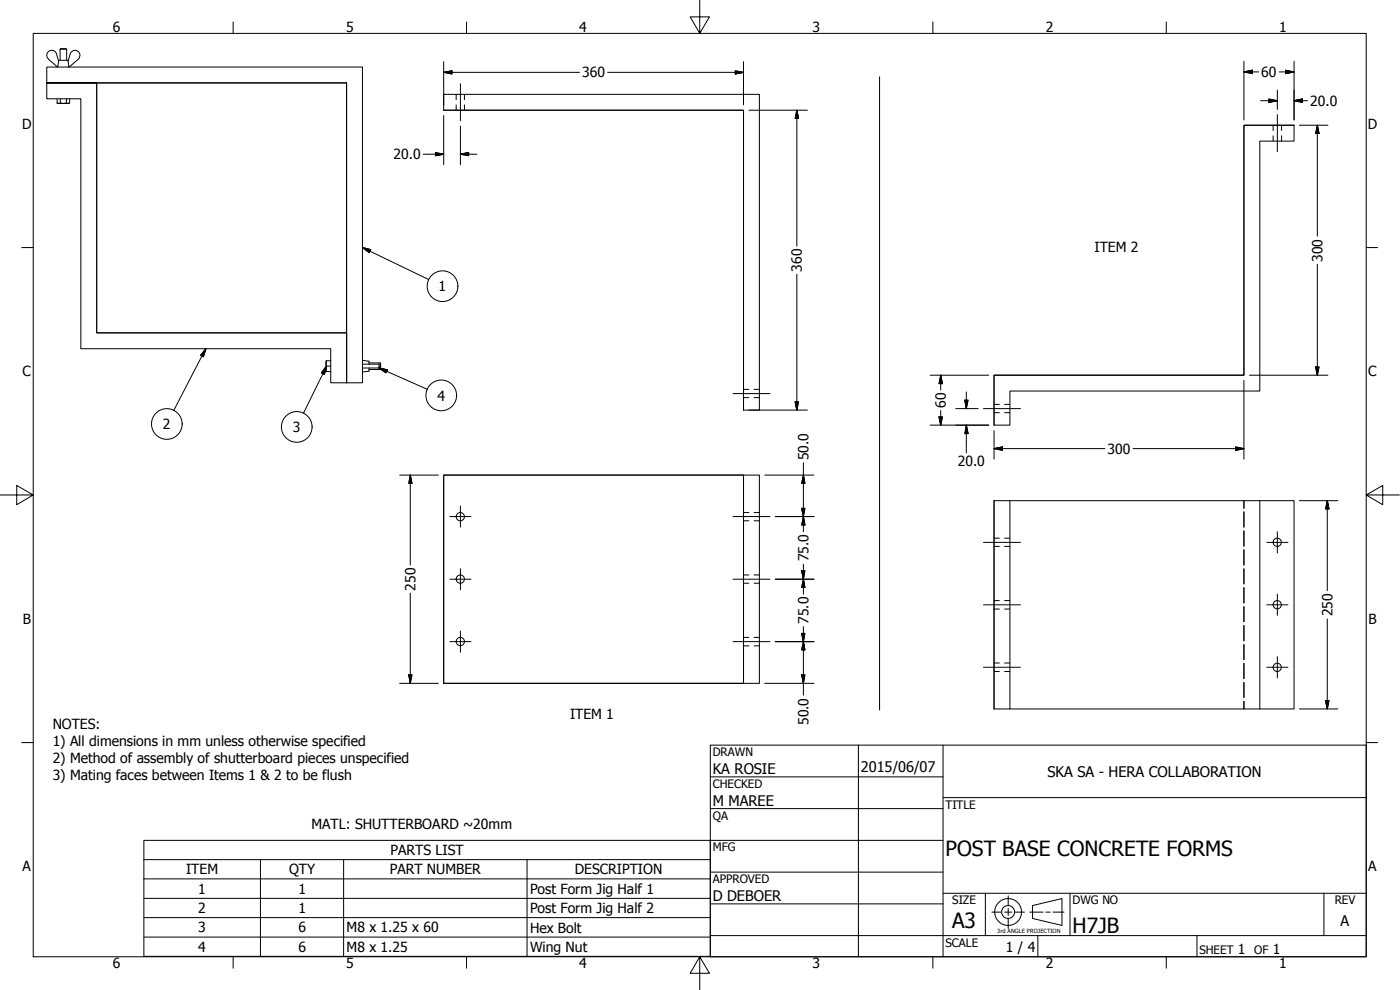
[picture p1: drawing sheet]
<svg xmlns="http://www.w3.org/2000/svg" width="420mm" height="297mm" viewBox="0 0 420 297" stroke-linecap="round" stroke-linejoin="round" font-family="sans-serif">
<!-- layer: Visible (ANSI) -->
<g fill="none" stroke="#000" stroke-width=".3">
<path d="M14.5 17.8l2.8 2.3M14.5 17.7a1.49 1.49 0 0 1 .2-2.4 1.49 1.49 0 0 1 2.3 .9l.6 2.1-.3 1.8M17.5 18.1h3M18 14.8l.2-.2h1.6l.2 .2M18 14.8h2M18 14.8v3.3M20 14.8v3.3M23.5 17.7a1.49 1.49 0 0 0-.2-2.4 1.49 1.49 0 0 0-2.2 .9l-.7 2.1 .2 1.8M23.5 17.8l-2.7 2.3M14 24.9h90v90M14 20.1h94.8v94.8h-4.8v-90h-90zM14 24.9h15v75h75v15"/>
<path d="M14 24.9v4.7h10.3v75h75v10.3h4.7M17.1 30.9h3.8M17.1 29.6v1.3M18.1 29.6v1.3M19.9 29.6v1.3M20.9 29.6v1.3l-.3 .1-3.5-.1M133.2 28.3h94.7v94.7h-4.8v-89.9h-89.9zM97.9 109.1l.1 2.4M97.9 109.1v2.4h1.4M98 108.3l-.1 .8M98 108.3h1.3M98 109.8h1.3"/>
<path d="M108.8 109.3h4.9v1.1h-4.9M108.8 108.1l1.9 .3v.9M110.7 108.9h3.3M110.7 110.9h3.3M110.7 110.4v1l-1.9 .2M114 108.9l.2 .2v1.6l-.2 .2M114 108.9v2M298.3 112.6h75v-75h15.1v4.7h-10.3v75h-75v10.3h-4.8zM133.2 142.5h89.9v62.5h-89.9zM223.1 142.5h4.8v62.5h-4.8M298.3 150.2h4.8v62.5h-4.8zM303.1 150.2h75"/>
<path d="M378.1 150.2h10.3v62.5h-10.3M378.1 150.2v62.5M303.1 212.7h75"/>
<circle cx="138.1" cy="155" r="1.24"/>
<circle cx="138.1" cy="173.8" r="1.24"/>
<circle cx="383.3" cy="162.7" r="1.24"/>
<circle cx="138.1" cy="192.5" r="1.24"/>
<circle cx="383.3" cy="181.4" r="1.24"/>
<circle cx="383.3" cy="200.2" r="1.24"/>
</g>
<!-- layer: Hidden (ANSI) -->
<g fill="none" stroke="#000" stroke-width=".3">
<path d="M136.9 28.3v1.6M136.9 31.5v1.6M139.4 28.3v1.6M139.4 31.5v1.6M382.1 37.6v1.6M384.6 37.6v1.6M382.1 40.8v1.5M384.6 40.8v1.5M223.1 119.3h1.6M223.1 116.8h1.6M226.3 119.3h1.6M226.3 116.8h1.6"/>
<path d="M298.3 121.3h1.6M298.3 123.8h1.6M301.5 121.3h1.6M301.5 123.8h1.6M223.1 156.3h1.6M223.1 153.8h1.6M226.3 156.3h1.6M226.3 153.8h1.6M373.3 150.2v2.3M373.3 153.6v4.6M373.3 159.3v4.6M223.1 175h1.6"/>
<path d="M223.1 172.5h1.6M226.3 175h1.6M226.3 172.5h1.6M298.3 161.5h1.6M298.3 163.9h1.6M301.5 161.5h1.6M301.5 163.9h1.6M373.3 165v4.5M373.3 170.7v4.5M373.3 176.3v4.6M223.1 193.8h1.6M223.1 191.2h1.6"/>
<path d="M226.3 193.8h1.6M226.3 191.2h1.6M298.3 198.9h1.6M298.3 180.2h1.6M298.3 182.7h1.6M301.5 198.9h1.6M301.5 180.2h1.6M301.5 182.7h1.6M373.3 182v4.5M373.3 187.7v4.6M373.3 193.4v4.5M373.3 199.1v4.5"/>
<path d="M298.3 201.5h1.6M301.5 201.5h1.6M373.3 204.8v4.5M373.3 210.4v2.3"/>
</g>
<!-- layer: Symbol (ANSI) -->
<g fill="none" stroke="#000" stroke-width=".3">
<path d="M108.8 74.3l2.5 .6-.5 .9zM108.8 74.3l19.9 9.6M137.4 85.9a4.6 4.6 0 0 0-6.7-4.1 4.6 4.6 0 0 0-.7 7.8 4.6 4.6 0 0 0 7.3-2.9l.1-.8M61.8 104.6l-.8 2.4-.8-.4zM61.8 104.6l-9.7 18.6M98 109.8l-.7 2.5-.8-.4zM98 109.8l-6.9 14.2M113.7 110.4l2.6 .6-.5 .9zM113.7 110.4l14.6 6.4M43.2 257.9v-5.8h170v5.8M43.2 257.9h170v5.8M43.2 257.9v29h170v-23.2"/>
<path d="M78.2 257.9v29M103.1 257.9v29M158.2 257.9v29M43.2 263.7h170M43.2 269.5h170M43.2 275.3h170M43.2 281.2h170"/>
<circle cx="132.4" cy="118.6" r="4.6"/>
<circle cx="50.1" cy="127.2" r="4.6"/>
<circle cx="89.1" cy="128.1" r="4.6"/>
</g>
<!-- layer: Border (ANSI) -->
<g fill="none" stroke="#000" stroke-width=".3">
<path d="M10 10h400v277.1h-400zM70 6.6v3.4M140 6.6v3.4M210 0v10l-2.9-4.9h5.8l-2.9 4.9M280 6.6v3.4M350 6.6v3.4M6.5 74.3h3.5M410 74.3h3.4M0 148.5h10l-5-2.8v5.7l5-2.9M410 148.5l5 2.9v-5.7l-5 2.8h10M6.5 222.8h3.5M410 222.8h3.4"/>
<path d="M70 287.1v3.4M140 287.1v3.4M210 287.1l2.9 4.9h-5.8l2.9-4.9v9.9M280 287.1v3.4M350 287.1v3.4"/>
</g>
<!-- layer: Title (ANSI) -->
<g fill="none" stroke="#000" stroke-width=".3">
<path d="M213.2 223.6h196.8v63.5h-196.8zM213.2 233.1h69.8M257.6 223.6v63.5M283 239.3h127M283 223.6v63.5M213.2 242.6h69.8M213.2 252.1h69.8M213.2 261.7h69.8M213.2 271.2h69.8M283 268h127M295.7 268v12.7M321.1 268v12.7"/>
<path d="M397.3 268v12.7M213.2 280.7h196.8M311.5 280.7v6.4M359.2 280.7v6.4"/>
</g>
<!-- layer: Sketch Geometry (ANSI) -->
<g fill="none" stroke="#000" stroke-width=".3">
<path d="M264 23v190M297.7 273.7h2.7M301.5 273.7h2.2M302.6 268.8v2.7M302.6 272.6v2.1M302.6 275.8v2.8M304.7 273.7h2.8M309.1 273.7h4M309.9 271.7l8.8-2.1v8.1l-8.8-2.1zM313.9 273.7h1.3M316 273.7h3.3"/>
<circle cx="302.5" cy="273.6" r="4"/>
<circle cx="302.5" cy="273.6" r="1.94"/>
</g>
<!-- layer: Dimension (ANSI) -->
<g fill="none" stroke="#000" stroke-width=".3">
<path d="M133.2 18.5v13M223.1 18.5v13M373.3 18.4v17.6M388.4 18.4v17.6M133.2 21.7l2.4-.4v.9zM133.2 21.7h40.7M133.2 34.7v14.8M138.2 37.8v11.7M182.4 21.7h40.7M220.7 21.3l2.4 .4-2.4 .5zM224.7 33.1h17.6M239.1 33.1l.5 2.4h-1z"/>
<path d="M239.1 33.1v40.7M373.3 21.6l2.6-.5v1zM373.3 21.6h4.5M378.3 30.2h5M380.8 29.7l2.5 .5-2.5 .5zM383.3 27v5.8M383.9 21.6h4.5M385.8 21.1l2.6 .5-2.6 .5zM388.4 30.2l2.4-.5v1zM388.4 30.2h4M390 37.6h8.5M395.4 37.6l.5 2.5h-1.1z"/>
<path d="M395.4 37.6v33.3M127 46.3h6.2M130.7 45.8l2.5 .5-2.5 .4zM138.2 46.3l2.5-.5v.9zM138.2 46.3h4.9M395.4 79.3v33.3M239.1 82.3v40.7M279.1 112.6h17.6M282.3 112.6l.5 2.5h-1zM282.3 112.6v4.4M290 117.6v5M373.3 114.2v23.6"/>
<path d="M375 112.6h23.5M394.8 110.1h1.1l-.5 2.5zM224.7 123h17.6M238.6 120.6h1l-.5 2.4zM241.1 138.9v20.6M279.1 127.6h17.6M281.8 125.1h1l-.5 2.5zM282.3 123.2v4.4M286.8 122.6h6.8M289.6 120.1h.9l-.5 2.5zM290 127.6l.5 2.5h-.9zM290 127.6v8.3"/>
<path d="M298.3 134.6l2.6-.5v1zM298.3 134.6h33.3M298.3 129.2v8.6M340 134.6h33.3M370.8 134.1l2.5 .5-2.5 .5zM120 142.5h11.6M123.1 142.5l.5 2.5h-.9zM123.1 142.5v27M229.5 142.5h14.8M232.7 155h11.6M240.6 152.5h1l-.5 2.5zM241.1 142.5l.5 2.5h-1z"/>
<path d="M241.1 155l.5 2.5h-1zM390 150.2h11.5M398.3 150.2l.5 2.5h-1zM398.3 150.2v27M123.1 178v27M232.7 173.8h11.6M240.6 171.2h1l-.5 2.6zM241.1 173.8l.5 2.5h-1zM241.1 169.3v9M232.7 192.5h11.6M240.6 190h1l-.5 2.5zM241.1 192.5l.5 2.5h-1z"/>
<path d="M241.1 188v20.6M398.3 185.7v27M120 205h11.6M122.7 202.5h.9l-.5 2.5zM229.5 205h14.8M240.6 202.5h1l-.5 2.5zM390 212.7h11.5M397.8 210.2h1l-.5 2.5z"/>
</g>
<g fill="#000" stroke="#000" stroke-width=".3">
<path d="M133.2 21.7l2.4-.4zM133.2 21.7l2.4-.4v.9zM220.7 22.2l2.4-.5zM220.7 21.3l2.4 .4-2.4 .5zM239.1 33.1l.5 2.4zM239.1 33.1l.5 2.4h-1zM373.3 21.6l2.6-.5zM373.3 21.6l2.6-.5v1zM380.8 30.7l2.5-.5zM380.8 29.7l2.5 .5-2.5 .5zM385.8 22.1l2.6-.5zM385.8 21.1l2.6 .5-2.6 .5z"/>
<path d="M388.4 30.2l2.4-.5zM388.4 30.2l2.4-.5v1zM130.7 46.7l2.5-.4zM130.7 45.8l2.5 .5-2.5 .4zM138.2 46.3l2.5-.5zM138.2 46.3l2.5-.5v.9zM395.4 37.6l.5 2.5zM395.4 37.6l.5 2.5h-1.1zM282.3 112.6l.5 2.5zM282.3 112.6l.5 2.5h-1zM394.8 110.1l.6 2.5zM394.8 110.1h1.1l-.5 2.5z"/>
<path d="M238.6 120.6l.5 2.4zM238.6 120.6h1l-.5 2.4zM281.8 125.1l.5 2.5zM281.8 125.1h1l-.5 2.5zM289.6 120.1l.4 2.5zM289.6 120.1h.9l-.5 2.5zM290 127.6l.5 2.5zM290 127.6l.5 2.5h-.9zM298.3 134.6l2.6-.5zM298.3 134.6l2.6-.5v1zM370.8 135.1l2.5-.5zM370.8 134.1l2.5 .5-2.5 .5z"/>
<path d="M123.1 142.5l.5 2.5zM123.1 142.5l.5 2.5h-.9zM240.6 152.5l.5 2.5zM240.6 152.5h1l-.5 2.5zM241.1 142.5l.5 2.5zM241.1 142.5l.5 2.5h-1zM241.1 155l.5 2.5zM241.1 155l.5 2.5h-1zM398.3 150.2l.5 2.5zM398.3 150.2l.5 2.5h-1zM240.6 171.2l.5 2.6zM240.6 171.2h1l-.5 2.6z"/>
<path d="M241.1 173.8l.5 2.5zM241.1 173.8l.5 2.5h-1zM240.6 190l.5 2.5zM240.6 190h1l-.5 2.5zM241.1 192.5l.5 2.5zM241.1 192.5l.5 2.5h-1zM122.7 202.5l.4 2.5zM122.7 202.5h.9l-.5 2.5zM240.6 202.5l.5 2.5zM240.6 202.5h1l-.5 2.5zM397.8 210.2l.5 2.5zM397.8 210.2h1l-.5 2.5z"/>
</g>
<!-- layer: Centerline (ANSI) -->
<path d="M138.2 25.1v11.1M383.3 34.4v11.1M220 118.1h11.1M295.1 122.6h11.2M220 155h11.1M220 173.8h11.1M295.1 162.7h11.2M220 192.5h11.1M295.1 181.5h11.2M295.1 200.2h11.2" fill="none" stroke="#000" stroke-width=".3"/>
<!-- layer: Center Mark (ANSI) -->
<path d="M135 155h6.4M138.2 151.8v6.4M383.3 159.6v6.3M135 173.8h6.4M138.2 170.6v6.4M380.2 162.7h6.3M383.3 178.3v6.3M135 192.5h6.4M138.2 189.3v6.4M380.2 181.5h6.3M383.3 197v6.4M380.2 200.2h6.3" fill="none" stroke="#000" stroke-width=".3"/>
<!-- layer: Symbol (ANSI) -->
<path d="M108.8 74.3l2.5 .6zM108.8 74.3l2.5 .6-.5 .9zM61.8 104.6l-.8 2.4zM61.8 104.6l-.8 2.4-.8-.4zM98 109.8l-.7 2.5zM98 109.8l-.7 2.5-.8-.4zM113.7 110.4l2.6 .6zM113.7 110.4l2.6 .6-.5 .9z" fill="#000" stroke="#000" stroke-width=".3"/>
<g font-size="6.3">
<text x="283.8" y="257">POST BASE CONCRETE FORMS</text>
<text x="285.8" y="278.6">A3</text>
<text x="321.9" y="279.9">H7JB</text>
</g>
<g font-size="4.4">
<text x="213.9" y="232.2">KA ROSIE</text>
<text x="258.4" y="231.6">2015/06/07</text>
<text x="314.4" y="233">SKA SA - HERA COLLABORATION</text>
<text x="213.9" y="241.9">M MAREE</text>
<text x="213.9" y="270.3">D DEBOER</text>
<text x="402.3" y="277.9">A</text>
</g>
<g font-size="4.2">
<text x="33.8" y="9.6">6</text>
<text x="103.9" y="9.6">5</text>
<text x="173.9" y="9.6">4</text>
<text x="243.8" y="9.6">3</text>
<text x="313.9" y="9.6">2</text>
<text x="383.9" y="9.6">1</text>
<text x="174.8" y="23.2">360</text>
<text x="378.5" y="23.1">60</text>
<text x="393.2" y="31.7">20.0</text>
<text x="6.7" y="38.7">D</text>
<text x="410.5" y="38.7">D</text>
<text x="118.1" y="47.8">20.0</text>
<text x="328.5" y="75.7">ITEM 2</text>
<text x="240.7" y="81.5" transform="rotate(-90 240.7 81.5)">360</text>
<text x="396.9" y="78.5" transform="rotate(-90 396.9 78.5)">300</text>
<text x="131.6" y="87.4">1</text>
<text x="6.8" y="113">C</text>
<text x="410.7" y="113">C</text>
<text x="131.3" y="120.2">4</text>
<text x="283.8" y="122.4" transform="rotate(-90 283.8 122.4)">60</text>
<text x="48.9" y="128.8">2</text>
<text x="87.9" y="129.7">3</text>
<text x="332.4" y="136.1">300</text>
<text x="242.6" y="138.1" transform="rotate(-90 242.6 138.1)">50.0</text>
<text x="287.5" y="139.7">20.0</text>
<text x="242.6" y="168.5" transform="rotate(-90 242.6 168.5)">75.0</text>
<text x="124.7" y="177.2" transform="rotate(-90 124.7 177.2)">250</text>
<text x="399.9" y="184.9" transform="rotate(-90 399.9 184.9)">250</text>
<text x="6.9" y="187.2">B</text>
<text x="242.6" y="187.2" transform="rotate(-90 242.6 187.2)">75.0</text>
<text x="410.7" y="187.2">B</text>
<text x="171.1" y="215.7">ITEM 1</text>
<text x="15.8" y="218.9">NOTES:</text>
<text x="242.6" y="217.5" transform="rotate(-90 242.6 217.5)">50.0</text>
<text x="15.8" y="223.9">1) All dimensions in mm unless otherwise specified</text>
<text x="15.8" y="228.9">2) Method of assembly of shutterboard pieces unspecified</text>
<text x="15.8" y="233.9">3) Mating faces between Items 1 &amp; 2 to be flush</text>
<text x="93.5" y="248.8">MATL: SHUTTERBOARD ~20mm</text>
<text x="117.2" y="256.6">PARTS LIST</text>
<text x="6.8" y="261.4">A</text>
<text x="55.9" y="262.4">ITEM</text>
<text x="86.7" y="262.4">QTY</text>
<text x="117" y="262.4">PART NUMBER</text>
<text x="172.5" y="262.4">DESCRIPTION</text>
<text x="410.7" y="261.4">A</text>
<text x="59.5" y="268.1">1</text>
<text x="89.5" y="268.1">1</text>
<text x="159.1" y="268.2">Post Form Jig Half 1</text>
<text x="59.5" y="274">2</text>
<text x="89.5" y="274">1</text>
<text x="159.1" y="274.1">Post Form Jig Half 2</text>
<text x="59.5" y="279.8">3</text>
<text x="89.5" y="279.8">6</text>
<text x="104" y="279.8">M8 x 1.25 x 60</text>
<text x="159.1" y="279.8">Hex Bolt</text>
<text x="59.5" y="285.5">4</text>
<text x="89.5" y="285.6">6</text>
<text x="104" y="285.6">M8 x 1.25</text>
<text x="159.1" y="285.5">Wing Nut</text>
<text x="301.9" y="285.6">1 / 4</text>
<text x="371.5" y="286.2">1</text>
<text x="382" y="286.2">1</text>
<text x="33.8" y="290.5">6</text>
<text x="103.9" y="290.5">5</text>
<text x="173.9" y="290.5">4</text>
<text x="243.8" y="290.5">3</text>
<text x="313.9" y="290.5">2</text>
<text x="383.9" y="290.5">1</text>
</g>
<g font-size="3.5">
<text x="213.9" y="226.9">DRAWN</text>
<text x="213.9" y="236.4">CHECKED</text>
<text x="213.9" y="245.9">QA</text>
<text x="283.8" y="242.6">TITLE</text>
<text x="213.9" y="255.4">MFG</text>
<text x="213.9" y="265">APPROVED</text>
<text x="285.8" y="271.3">SIZE</text>
<text x="321.9" y="271.3">DWG NO</text>
<text x="400.6" y="271.3">REV</text>
<text x="283.8" y="284">SCALE</text>
<text x="360" y="286.2">SHEET</text>
<text x="376.4" y="286.2">OF</text>
</g>
<text font-size="1.7" x="299.3" y="280.1">3rd ANGLE PROJECTION</text>
</svg>
